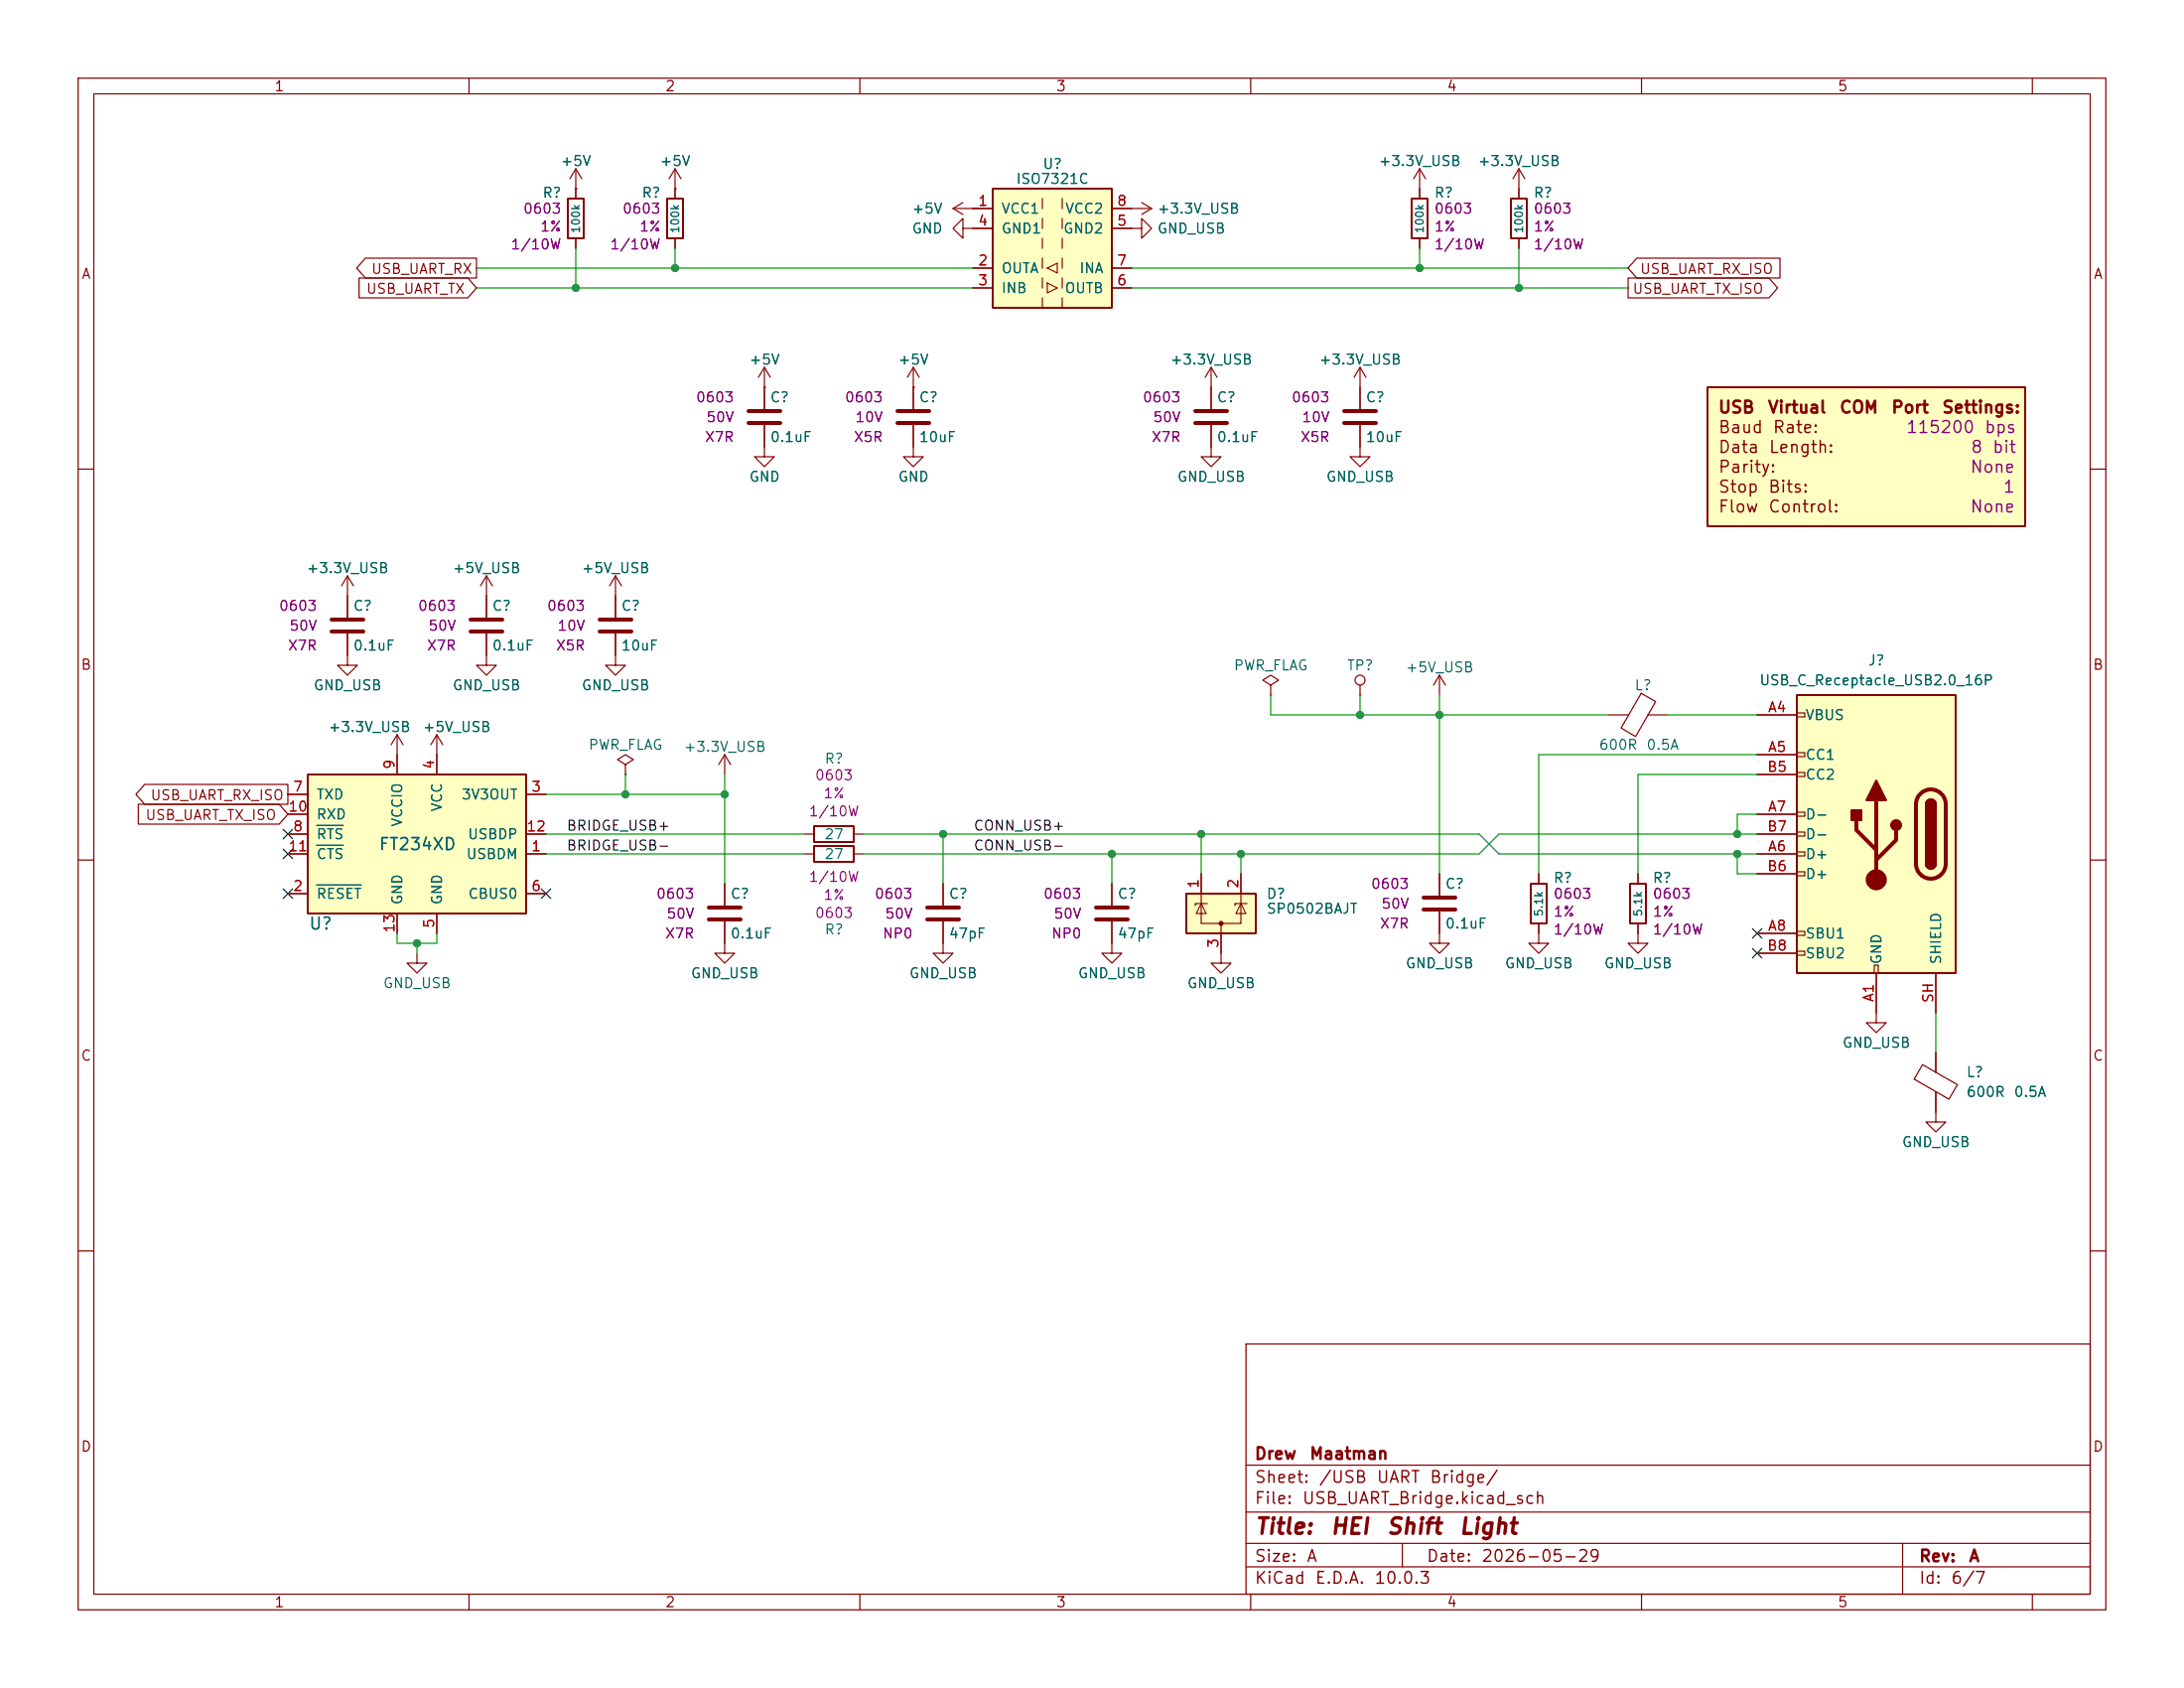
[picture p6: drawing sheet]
<svg xmlns="http://www.w3.org/2000/svg" width="279mm" height="216mm" viewBox="0 0 279 216" stroke-linecap="round" stroke-linejoin="round" font-family="sans-serif">
<g fill="none" stroke="#840000" stroke-width=".15">
<path d="M10 10h259.4v195.9h-259.4zM12 12h255.4v191.9h-255.4zM60 10v2M110 10v2M160 10v2M210 10v2M260 10v2M10 60h2M267.4 60h2M10 110h2M267.4 110h2M10 160h2"/>
<path d="M159.4 171.9h108v32h-108zM267.4 160h2M159.4 197.4h108M159.4 193.4h108M159.4 187.4h108M179.4 197.4v3M243.4 197.4v6.5M60 203.9v2M110 203.9v2M159.4 200.4h108M160 203.9v2M210 203.9v2"/>
<path d="M260 203.9v2"/>
</g>
<path d="M218.4 49.5h40.7v17.8h-40.7z" fill="#ffffc2"/>
<path d="M180.6 25.4h2v5.1h-2zM193.3 25.4h2v5.1h-2zM218.4 49.5h40.7v17.8h-40.7z" fill="none" stroke="#840000" stroke-width=".25"/>
<g fill="none" stroke="#840000" stroke-width=".15">
<path d="M181.6 24.1v1.3M181.6 30.5v1.3M194.3 21.6l-.8 1.3M194.3 21.6l.8 1.3M194.3 21.6v3.8M194.3 30.5v1.3M154.9 47v5.3M154.9 54.4v2.8M154.9 47l-.7 1.3M154.9 47l.8 1.3M174 54.4v4h1.3l-1.3 1.3-1.3-1.3h1.3M174 47v5.3"/>
<path d="M174 47l-.8 1.3M174 47l.8 1.3M44.4 83.8v1.3h1.3l-1.3 1.3-1.2-1.3h1.2M205.7 91.4h2.6M210 88.7l1.8 1-2.6 4.5-1.8-1.1zM210.8 91.4h2.6M92.7 113v2.8M92.7 117.9v2.8"/>
</g>
<path d="M152.9 52.6h4.1M152.9 54.1h4.1M172 52.6h4M172 54.1h4M90.7 116.1h4M90.7 117.6h4" fill="none" stroke="#840000" stroke-width=".51"/>
<path d="M229.9 88.9h20.3v35.6h-20.3z" fill="#ffffc2"/>
<g fill="none" stroke="#840000" stroke-width=".15">
<path d="M154.9 57.2v1.2h1.3l-1.3 1.3-1.2-1.3h1.2M162.6 87.6l1-.6-1-.6-1.1 .6 1.1 .6v1.3M162.6 88.9h.1M174 88.9h.1M174 87.6v1.3M184.1 86.4l-.7 1.2M184.1 86.4l.8 1.2M184.1 86.4v2.5M224.8 91.4h5.1M224.8 96.5h5.1M224.8 99.1h5.1M229.9 91.2h1v.5h-1z"/>
<path d="M229.9 96.3h1v.5h-1zM229.9 98.8h1v.5h-1zM102.9 106.7h1.2M109.2 106.7h1.3M184.1 111.8v2.8M184.1 116.6v2.8M224.8 109.2h5.1M224.8 104.1h5.1M224.8 119.4h5.1M224.8 111.8h5.1M224.8 106.7h5.1M229.9 103.9h1v.5h-1z"/>
<path d="M229.9 106.4h1v.5h-1zM229.9 109h1v.5h-1zM229.9 111.5h1v.5h-1zM229.9 119.1h1v.5h-1zM224.8 121.9h5.1M229.9 121.7h1v.5h-1zM239.8 123.4h.5v1.1h-.5zM240 124.5v5M247.6 124.5v5"/>
<circle cx="174" cy="87" r=".63"/>
</g>
<path d="M229.9 88.9h20.3v35.6h-20.3zM104.1 105.7h5.1v2h-5.1zM246.4 102.9a.64 .64 0 0 1 .6-.7 .64 .64 0 0 1 .6 .7M246.4 110.5a.64 .64 0 0 0 .6 .6 .64 .64 0 0 0 .6-.6" fill="none" stroke="#840000" stroke-width=".25"/>
<path d="M182.1 114.8h4.1M182.1 116.3h4.1M237.5 104.9v1.3l2.5 2.5M240 102.4v10.1M242.6 106.2v1.2l-2.6 2.6M245.7 101.5a1.9 1.9 0 0 1 2-.4 1.9 1.9 0 0 1 1.2 1.8v7.6a1.91 1.91 0 0 1-1.9 1.9 1.91 1.91 0 0 1-1.9-1.9v-7.6a1.9 1.9 0 0 1 .6-1.4z" fill="none" stroke="#840000" stroke-width=".51"/>
<g fill="#840000" stroke="#840000" stroke-width=".25">
<path d="M246.4 102.9h1.2v7.6h-1.2z"/>
<path d="M246.6 102.4a.64 .64 0 0 1 .7-.1 .64 .64 0 0 1 .3 .6h-1.2z"/>
<path d="M246.4 110.5h1.2a.64 .64 0 0 1-.6 .6 .64 .64 0 0 1-.6-.6z"/>
<path d="M240 99.8l1.3 2.6h-2.5z"/>
<path d="M236.9 103.6h1.2v1.3h-1.2z"/>
<circle cx="242.6" cy="105.5" r=".63"/>
</g>
<circle cx="240" cy="112.5" r="1.27" fill="#840000" stroke="#840000" stroke-width=".15"/>
<path d="M151.8 114.3h8.9v5.1h-8.9z" fill="#ffffc2"/>
<path d="M72.6 25.4h2.1v5.1h-2.1zM85.3 25.4h2.1v5.1h-2.1zM104.1 108.2h5.1v2h-5.1zM151.8 114.3h8.9v5.1h-8.9zM195.8 113h2.1v5.1h-2.1zM208.5 113h2.1v5.1h-2.1z" fill="none" stroke="#840000" stroke-width=".25"/>
<g fill="none" stroke="#840000" stroke-width=".15">
<path d="M73.7 24.1h.1M73.7 21.6l-.8 1.3M73.7 21.6l.7 1.3M73.7 21.6v3.8M73.7 30.5v1.3M86.4 24.1h.1M86.4 21.6l-.8 1.3M86.4 21.6l.7 1.3M86.4 21.6v3.8M86.4 30.5v1.3M121.9 26.7l1.3 .7M121.9 26.7h2.6"/>
<path d="M123.2 29.2v-1.3l-1.3 1.3 1.3 1.3v-1.3h1.3M123.2 25.9l-1.3 .8M124.5 26.7h.1M97.8 54.4v4h1.3l-1.3 1.3-1.3-1.3h1.3M97.8 49.5h.1M97.8 47l-.8 1.3M97.8 47l.8 1.3M97.8 47v5.3M116.8 49.5h.1M116.8 54.4v4h1.3l-1.3 1.3-1.2-1.3h1.2M116.8 47l-.7 1.3M116.8 47l.8 1.3"/>
<path d="M116.8 47v5.3M44.4 73.7l-.7 1.2M44.4 73.7l.8 1.2M44.4 73.7v5.3M62.2 73.7v5.3M62.2 73.7l-.7 1.2M62.2 73.7l.8 1.2M78.7 73.7l-.7 1.2M78.7 73.7l.8 1.2M78.7 73.7v5.3M44.4 81v2.8M62.2 81v4.1h1.3l-1.3 1.3-1.2-1.3h1.2"/>
<path d="M78.7 81v4.1h1.3l-1.3 1.3-1.2-1.3h1.2M80 97.8l1-.6-1-.7-1 .7 1 .6v1.3M80 99.1h.1M92.7 96.5l-.8 1.3M92.7 96.5l.8 1.3M92.7 96.5v2.6M102.9 109.2h1.2M109.2 109.2h1.3M120.6 117.9v4h1.3l-1.3 1.3-1.2-1.3h1.2M120.6 113v2.8M142.2 117.9v4h1.3l-1.3 1.3-1.2-1.3h1.2M142.2 113v2.8"/>
<path d="M153.7 115.6v2.5h5v-2.5M153.7 115.6l.6 1.2h-1.3zM153.7 111.8v3.8M154.4 115.6h-1.5v.2M156.2 118.1v5.1h1.3l-1.3 1.3-1.3-1.3h1.3M158.7 115.6l.7 1.2h-1.3zM158.7 111.8v3.8M159.5 115.6h-1.5v.2M184.1 119.4v1.3h1.3l-1.3 1.2-1.2-1.2h1.2M196.8 118.1v2.6h1.3l-1.3 1.2-1.2-1.2h1.2M196.8 111.8v1.2M209.5 118.1v2.6h1.3l-1.3 1.2-1.2-1.2h1.2"/>
<path d="M209.5 111.8v1.2M53.3 121.9v1.3h1.3l-1.3 1.3-1.2-1.3h1.2M92.7 120.7v1.2h1.3l-1.3 1.3-1.3-1.3h1.3M240 129.5v1.3h1.3l-1.3 1.3-1.2-1.3h1.2M245.9 136.2l4.5 2.5-1.1 1.9-4.4-2.6zM247.6 139.6v3.9h1.3l-1.3 1.3-1.2-1.3h1.2M247.6 134.6v2.6"/>
</g>
<circle cx="156.2" cy="118.1" r=".25" fill="#840000" stroke="#840000" stroke-width=".15"/>
<g fill="none" stroke="#840000" stroke-width=".51">
<path d="M95.8 52.6h4M95.8 54.1h4M114.8 52.6h4.1M114.8 54.1h4.1M42.4 79.2h4.1M60.2 79.2h4.1M76.7 79.2h4.1M42.4 80.8h4.1M60.2 80.8h4.1M76.7 80.8h4.1M118.6 116.1h4.1M118.6 117.6h4.1"/>
<path d="M140.2 116.1h4.1M140.2 117.6h4.1"/>
</g>
<path d="M39.4 99.1h27.9v17.7h-27.9z" fill="#ffffc2"/>
<path d="M39.4 99.1h27.9v17.7h-27.9z" fill="none" stroke="#840000" stroke-width=".25"/>
<g fill="none" stroke="#840000" stroke-width=".15">
<path d="M144.8 29.2h1.2v-1.3l1.3 1.3-1.3 1.3v-1.3M144.8 26.7h2.5M146 25.9l1.3 .8M147.3 26.7l-1.3 .7M50.8 94v5.1M50.8 94l-.8 1.3M50.8 94l.8 1.3M55.9 94v5.1M55.9 94l-.8 1.3M55.9 94l.7 1.3M36.8 109.2h2.6M36.8 114.3h2.6"/>
<path d="M36.8 101.6h2.6M36.8 106.7h2.6M36.8 104.1h2.6M50.8 116.8v2.6M55.9 116.8v2.6M67.3 109.2h2.5M67.3 114.3h2.5M67.3 101.6h2.5M67.3 106.7h2.5"/>
</g>
<path d="M40.5 113.2h5.7M40.5 105.6h3.4M40.5 108.1h3.4" fill="none" stroke="#006464" stroke-width=".15"/>
<path d="M127 24.1h15.2v15.3h-15.2z" fill="#ffffc2"/>
<path d="M127 24.1h15.2v15.3h-15.2z" fill="none" stroke="#840000" stroke-width=".25"/>
<g fill="none" stroke="#840000" stroke-width=".15">
<path d="M45.9 35.6h13.9l1.2 1.2-1.2 1.3h-13.9zM46.7 33h14.3v2.6h-14.3l-1.1-1.3zM73.7 24.1h.1M73.7 24.1v1.3M73.7 30.5v1.3M86.4 24.1h.1M86.4 24.1v1.3M86.4 30.5v1.3M124.5 26.7h.1M124.5 26.7h2.5M124.5 34.3h2.5M124.5 36.8h2.5"/>
<path d="M124.5 29.2h2.5M133.3 25.4v1.3M133.3 27.9v1.3M133.3 30.5v1.3M133.3 33v1.3M133.3 35.6v1.2M133.3 38.1v1.3M134 34.3l1.3-.6v1.2zM134 36.2l1.3 .6-1.3 .7zM135.9 25.4v1.3M135.9 27.9v1.3M135.9 30.5v1.3"/>
<path d="M135.9 33v1.3M135.9 35.6v1.2M135.9 38.1v1.3M142.2 26.7h2.6M142.2 34.3h2.6M142.2 36.8h2.6M142.2 29.2h2.6M181.6 21.6l-.8 1.3M181.6 21.6l.8 1.3M181.6 21.6v3.8M181.6 30.5v1.3M194.3 24.1v1.3"/>
<path d="M194.3 30.5v1.3M208.3 35.6h18l1.1 1.2-1.1 1.3h-18zM209.4 33h18.3v2.6h-18.3l-1.1-1.3zM97.8 49.5h.1M97.8 49.5v2.8M97.8 54.4v2.8M116.8 49.5h.1M116.8 49.5v2.8M116.8 54.4v2.8M154.9 49.5v2.8M154.9 54.4v2.8M174 49.5v2.8"/>
<path d="M174 54.4v2.8M44.4 76.2v2.8M62.2 76.2v2.8M78.7 76.2v2.8M44.4 81v2.8M50.8 96.5v2.6M55.9 96.5v2.6M62.2 81v2.8M78.7 81v2.8M224.8 91.4h5.1M224.8 96.5h5.1M224.8 99.1h5.1"/>
<path d="M17.7 102.9h18l1.1 1.2-1.1 1.3h-18zM18.5 100.3h18.3v2.6h-18.3l-1.1-1.3zM36.8 109.2h2.6M36.8 104.1h2.6M36.8 106.7h2.6M36.8 114.3h2.6M36.8 101.6h2.6M50.8 116.8v2.6M55.9 116.8v2.6M67.3 109.2h2.5M67.3 106.7h2.5M67.3 114.3h2.5"/>
<path d="M67.3 101.6h2.5M92.7 113v2.8M92.7 117.9v2.8M120.6 113v2.8M120.6 117.9v2.8M142.2 113v2.8M142.2 117.9v2.8M153.7 111.8v2.5M156.2 119.4v2.5M158.7 111.8v2.5M184.1 111.8v2.8M184.1 116.6v2.8"/>
<path d="M196.8 111.8v1.2M196.8 118.1v1.3M209.5 111.8v1.2M209.5 118.1v1.3M224.8 109.2h5.1M224.8 104.1h5.1M224.8 119.4h5.1M224.8 111.8h5.1M224.8 106.7h5.1M224.8 121.9h5.1M240 124.5v5M247.6 124.5v5"/>
<path d="M247.6 134.6v2.6M247.6 139.7v2.5"/>
</g>
<g fill="none" stroke="#009600" stroke-width=".15">
<path d="M61 36.8h63.5M61 34.3h63.5M73.7 31.8v5M86.4 31.8v2.5M144.8 36.8h63.5M144.8 34.3h63.5M181.6 31.8v2.5M194.3 31.8v5M80 99.1v2.5M92.7 99.1v13.9M162.6 88.9v2.5h43.1M174 88.9v2.5"/>
<path d="M184.1 88.9v22.9M213.4 91.4h11.4M224.8 99.1h-15.3v12.7M224.8 96.5h-28v15.3M50.8 119.4v1.3h5.1v-1.3M69.8 109.2h33.1M69.8 106.7h33.1M69.8 101.6h22.9M110.5 106.7h78.7l2.6 2.5h33M120.6 106.7v6.3M142.2 109.2v3.8M153.7 106.7v5.1"/>
<path d="M158.7 109.2v2.6M222.2 109.2v2.6h2.6M224.8 106.7h-33l-2.6 2.5h-78.7M224.8 104.1h-2.6v2.6M53.3 120.7v1.2M247.6 129.5v5.1"/>
</g>
<path d="M36.2 113.7l1.2 1.2M36.2 106.1l1.2 1.2M36.2 108.6l1.2 1.2M37.4 113.7l-1.2 1.2M37.4 106.1l-1.2 1.2M37.4 108.6l-1.2 1.2M69.2 113.7l1.3 1.2M70.5 113.7l-1.3 1.2M224.2 118.8l1.2 1.2M225.4 118.8l-1.2 1.2M224.2 121.3l1.2 1.2M225.4 121.3l-1.2 1.2" fill="none" stroke="#000084" stroke-width=".15"/>
<path d="M40.5 113.2h5.7M40.5 105.6h3.4M40.5 108.1h3.4" fill="none" stroke="#006464" stroke-width=".15"/>
<g fill="#009600" stroke="#009600" stroke-width=".13">
<circle cx="222.2" cy="109.2" r=".46"/>
<circle cx="222.2" cy="106.7" r=".46"/>
<circle cx="92.7" cy="101.6" r=".46"/>
<circle cx="86.4" cy="34.3" r=".46"/>
<circle cx="73.7" cy="36.8" r=".46"/>
<circle cx="194.3" cy="36.8" r=".46"/>
<circle cx="181.6" cy="34.3" r=".46"/>
<circle cx="174" cy="91.4" r=".46"/>
<circle cx="184.1" cy="91.4" r=".46"/>
<circle cx="158.7" cy="109.2" r=".46"/>
<circle cx="153.7" cy="106.7" r=".46"/>
<circle cx="142.2" cy="109.2" r=".46"/>
<circle cx="120.6" cy="106.7" r=".46"/>
<circle cx="80" cy="101.6" r=".46"/>
<circle cx="53.3" cy="120.7" r=".46"/>
</g>
<g font-size="2" fill="#840000">
<text x="160.4" y="196.7">Title:</text>
<text x="170.1" y="196.7">HEI</text>
<text x="177.2" y="196.7">Shift</text>
<text x="186.5" y="196.7">Light</text>
</g>
<g font-size="1.5" fill="#840000">
<text x="219.7" y="53.2">USB</text>
<text x="226.1" y="53.2">Virtual</text>
<text x="235.2" y="53.2">COM</text>
<text x="241.9" y="53.2">Port</text>
<text x="248.3" y="53.2">Settings:</text>
<text x="219.7" y="55.8">Baud</text>
<text x="219.7" y="58.3">Data</text>
<text x="226.2" y="58.3">Length:</text>
<text x="226.7" y="55.8">Rate:</text>
<text x="219.7" y="60.9">Parity:</text>
<text x="219.7" y="63.4">Stop</text>
<text x="219.7" y="65.9">Flow</text>
<text x="226.1" y="63.4">Bits:</text>
<text x="226.1" y="65.9">Control:</text>
<text x="160.4" y="190">Sheet:</text>
<text x="160.4" y="187">Drew</text>
<text x="167.4" y="187">Maatman</text>
<text x="168.6" y="190">/USB</text>
<text x="176" y="190">UART</text>
<text x="182.8" y="190">Bridge/</text>
<text x="160.4" y="192.7">File:</text>
<text x="166.5" y="192.7">USB_UART_Bridge.kicad_sch</text>
<text x="160.4" y="202.9">KiCad</text>
<text x="160.4" y="200.1">Size:</text>
<text x="167.1" y="200.1">A</text>
<text x="168.1" y="202.9">E.D.A.</text>
<text x="175.7" y="202.9">10.0.3</text>
<text x="182.4" y="200.1">Date:</text>
<text x="189.4" y="200.1">2026-05-29</text>
<text x="245.4" y="200.1">Rev:</text>
<text x="245.4" y="202.9">Id:</text>
<text x="249.5" y="202.9">6/7</text>
<text x="251.8" y="200.1">A</text>
</g>
<g font-size="1.5" fill="#840084">
<text x="243.7" y="55.8">115200</text>
<text x="252" y="58.3">8</text>
<text x="253.8" y="55.8">bps</text>
<text x="254.8" y="58.3">bit</text>
<text x="251.9" y="60.9">None</text>
<text x="251.9" y="65.9">None</text>
<text x="256.1" y="63.4">1</text>
</g>
<g font-size="1.5" fill="#006464">
<text x="48.4" y="109.1">FT234XD</text>
<text x="39.4" y="119.3">U?</text>
</g>
<g font-size="1.3" fill="#840000">
<text x="35" y="12">1</text>
<text x="85" y="12">2</text>
<text x="135" y="12">3</text>
<text x="185" y="12">4</text>
<text x="235" y="12">5</text>
<text x="10.3" y="36">A</text>
<text x="47.4" y="35.4">USB_UART_RX</text>
<text x="209.7" y="35.4">USB_UART_RX_ISO</text>
<text x="267.7" y="36">A</text>
<text x="46.7" y="37.9">USB_UART_TX</text>
<text x="208.8" y="37.9">USB_UART_TX_ISO</text>
<text x="10.3" y="86">B</text>
<text x="267.7" y="86">B</text>
<text x="18.5" y="105.2">USB_UART_TX_ISO</text>
<text x="19.2" y="102.7">USB_UART_RX_ISO</text>
<text x="10.3" y="136">C</text>
<text x="267.7" y="136">C</text>
<text x="10.3" y="186">D</text>
<text x="267.7" y="186">D</text>
<text x="35" y="205.9">1</text>
<text x="85" y="205.9">2</text>
<text x="135" y="205.9">3</text>
<text x="185" y="205.9">4</text>
<text x="235" y="205.9">5</text>
</g>
<g font-size="1.3" fill="#006464">
<text x="71.6" y="21.5">+5V</text>
<text x="84.3" y="21.5">+5V</text>
<text x="129.9" y="23.8">ISO7321C</text>
<text x="133.3" y="21.9">U?</text>
<text x="176.3" y="21.5">+3.3V_USB</text>
<text x="189" y="21.5">+3.3V_USB</text>
<text x="69.3" y="25.6">R?</text>
<text x="82" y="25.6">R?</text>
<text x="116.6" y="27.6">+5V</text>
<text x="128" y="27.6">VCC1</text>
<text x="136.2" y="27.6">VCC2</text>
<text x="148" y="27.6">+3.3V_USB</text>
<text x="183.4" y="25.6">R?</text>
<text x="196.1" y="25.6">R?</text>
<text x="116.6" y="30.2">GND</text>
<text x="128" y="35.3">OUTA</text>
<text x="128" y="30.2">GND1</text>
<text x="135.9" y="30.2">GND2</text>
<text x="138" y="35.3">INA</text>
<text x="148" y="30.2">GND_USB</text>
<text x="128" y="37.8">INB</text>
<text x="136.1" y="37.8">OUTB</text>
<text x="95.8" y="46.9">+5V</text>
<text x="114.8" y="46.9">+5V</text>
<text x="149.6" y="46.9">+3.3V_USB</text>
<text x="168.7" y="46.9">+3.3V_USB</text>
<text x="98.4" y="51.8">C?</text>
<text x="117.5" y="51.8">C?</text>
<text x="155.6" y="51.8">C?</text>
<text x="174.6" y="51.8">C?</text>
<text x="98.4" y="56.9">0.1uF</text>
<text x="117.5" y="56.9">10uF</text>
<text x="155.6" y="56.9">0.1uF</text>
<text x="174.6" y="56.9">10uF</text>
<text x="95.8" y="61.9">GND</text>
<text x="114.8" y="61.9">GND</text>
<text x="150.5" y="61.9">GND_USB</text>
<text x="169.6" y="61.9">GND_USB</text>
<text x="39.1" y="73.6">+3.3V_USB</text>
<text x="57.8" y="73.6">+5V_USB</text>
<text x="74.3" y="73.6">+5V_USB</text>
<text x="45.1" y="78.4">C?</text>
<text x="45.1" y="83.5">0.1uF</text>
<text x="62.9" y="78.4">C?</text>
<text x="62.9" y="83.5">0.1uF</text>
<text x="79.4" y="78.4">C?</text>
<text x="79.4" y="83.5">10uF</text>
<text x="40" y="88.6">GND_USB</text>
<text x="57.8" y="88.6">GND_USB</text>
<text x="74.3" y="88.6">GND_USB</text>
<text x="157.7" y="86.1">PWR_FLAG</text>
<text x="172.2" y="86.1">TP?</text>
<text x="179.7" y="86.3">+5V_USB</text>
<text x="209" y="88.6">L?</text>
<text x="225" y="88">USB_C_Receptacle_USB2.0_16P</text>
<text x="238.9" y="85.4">J?</text>
<text x="41.9" y="93.9">+3.3V_USB</text>
<text x="54" y="93.9">+5V_USB</text>
<text x="230.9" y="92.4">VBUS</text>
<text x="75.2" y="96.2">PWR_FLAG</text>
<text x="87.4" y="96.5">+3.3V_USB</text>
<text x="105.4" y="98">R?</text>
<text x="204.5" y="96.2">600R</text>
<text x="210.5" y="96.2">0.5A</text>
<text x="230.9" y="97.5">CC1</text>
<text x="230.9" y="100">CC2</text>
<text x="40.4" y="102.6">TXD</text>
<text x="40.4" y="107.7">RTS</text>
<text x="40.4" y="105.1">RXD</text>
<text x="51.8" y="105.8" transform="rotate(-90 51.8 105.8)">VCCIO</text>
<text x="56.9" y="103.9" transform="rotate(-90 56.9 103.9)">VCC</text>
<text x="59" y="102.6">3V3OUT</text>
<text x="59.7" y="107.7">USBDP</text>
<text x="105.4" y="107.7">27</text>
<text x="230.9" y="105.1">D-</text>
<text x="230.9" y="107.7">D-</text>
<text x="40.4" y="110.2">CTS</text>
<text x="59.6" y="110.2">USBDM</text>
<text x="105.4" y="110.2">27</text>
<text x="198.6" y="113.2">R?</text>
<text x="211.3" y="113.2">R?</text>
<text x="230.9" y="110.2">D+</text>
<text x="230.9" y="112.7">D+</text>
<text x="40.4" y="115.3">RESET</text>
<text x="51.8" y="115.8" transform="rotate(-90 51.8 115.8)">GND</text>
<text x="56.9" y="115.8" transform="rotate(-90 56.9 115.8)">GND</text>
<text x="59.8" y="115.3">CBUS0</text>
<text x="93.4" y="115.3">C?</text>
<text x="105.4" y="119.8">R?</text>
<text x="121.3" y="115.3">C?</text>
<text x="142.9" y="115.3">C?</text>
<text x="161.9" y="117.2">SP0502BAJT</text>
<text x="161.9" y="115.3">D?</text>
<text x="184.8" y="114">C?</text>
<text x="184.8" y="119.1">0.1uF</text>
<text x="88.3" y="125.4">GND_USB</text>
<text x="93.4" y="120.4">0.1uF</text>
<text x="116.2" y="125.4">GND_USB</text>
<text x="121.3" y="120.4">47pF</text>
<text x="137.8" y="125.4">GND_USB</text>
<text x="142.9" y="120.4">47pF</text>
<text x="179.7" y="124.2">GND_USB</text>
<text x="192.4" y="124.2">GND_USB</text>
<text x="205.1" y="124.2">GND_USB</text>
<text x="230.9" y="120.4">SBU1</text>
<text x="230.9" y="122.9">SBU2</text>
<text x="241" y="123.4" transform="rotate(-90 241 123.4)">GND</text>
<text x="248.6" y="123.4" transform="rotate(-90 248.6 123.4)">SHIELD</text>
<text x="48.9" y="126.7">GND_USB</text>
<text x="151.8" y="126.7">GND_USB</text>
<text x="235.6" y="134.3">GND_USB</text>
<text x="251.5" y="138.1">L?</text>
<text x="251.5" y="140.6">600R</text>
<text x="257.5" y="140.6">0.5A</text>
<text x="243.2" y="147">GND_USB</text>
</g>
<g font-size="1.3" fill="#840084">
<text x="66.8" y="27.6">0603</text>
<text x="69" y="29.9">1%</text>
<text x="79.5" y="27.6">0603</text>
<text x="81.7" y="29.9">1%</text>
<text x="183.4" y="29.9">1%</text>
<text x="183.4" y="27.6">0603</text>
<text x="196.1" y="29.9">1%</text>
<text x="196.1" y="27.6">0603</text>
<text x="65.3" y="32.2">1/10W</text>
<text x="78" y="32.2">1/10W</text>
<text x="183.4" y="32.2">1/10W</text>
<text x="196.1" y="32.2">1/10W</text>
<text x="88.9" y="51.8">0603</text>
<text x="108" y="51.8">0603</text>
<text x="146.1" y="51.8">0603</text>
<text x="165.1" y="51.8">0603</text>
<text x="90.1" y="56.9">X7R</text>
<text x="90.3" y="54.3">50V</text>
<text x="109.1" y="56.9">X5R</text>
<text x="109.3" y="54.3">10V</text>
<text x="147.2" y="56.9">X7R</text>
<text x="147.4" y="54.3">50V</text>
<text x="166.3" y="56.9">X5R</text>
<text x="166.5" y="54.3">10V</text>
<text x="35.6" y="78.4">0603</text>
<text x="36.7" y="83.5">X7R</text>
<text x="36.9" y="81">50V</text>
<text x="53.4" y="78.4">0603</text>
<text x="54.5" y="83.5">X7R</text>
<text x="54.7" y="81">50V</text>
<text x="69.9" y="78.4">0603</text>
<text x="71" y="83.5">X5R</text>
<text x="71.2" y="81">10V</text>
<text x="104.2" y="100.1">0603</text>
<text x="103.4" y="104.7">1/10W</text>
<text x="105.2" y="102.4">1%</text>
<text x="103.4" y="113.1">1/10W</text>
<text x="83.8" y="115.3">0603</text>
<text x="85.2" y="117.8">50V</text>
<text x="104.2" y="117.7">0603</text>
<text x="105.2" y="115.4">1%</text>
<text x="111.8" y="115.3">0603</text>
<text x="113.1" y="117.8">50V</text>
<text x="133.4" y="115.3">0603</text>
<text x="134.7" y="117.8">50V</text>
<text x="175.3" y="114">0603</text>
<text x="176.4" y="119.1">X7R</text>
<text x="176.6" y="116.5">50V</text>
<text x="198.6" y="117.6">1%</text>
<text x="198.6" y="115.3">0603</text>
<text x="198.6" y="119.8">1/10W</text>
<text x="211.3" y="117.6">1%</text>
<text x="211.3" y="115.3">0603</text>
<text x="211.3" y="119.8">1/10W</text>
<text x="85" y="120.4">X7R</text>
<text x="112.8" y="120.4">NP0</text>
<text x="134.4" y="120.4">NP0</text>
</g>
<g font-size="1.3" fill="#a90000">
<text x="125" y="26.6">1</text>
<text x="125" y="29.2">4</text>
<text x="142.8" y="29.2">5</text>
<text x="142.8" y="26.6">8</text>
<text x="125" y="34.3">2</text>
<text x="142.8" y="34.3">7</text>
<text x="125" y="36.8">3</text>
<text x="142.8" y="36.8">6</text>
<text x="226.1" y="91.4">A4</text>
<text x="37.4" y="101.6">7</text>
<text x="50.8" y="98.5" transform="rotate(-90 50.8 98.5)">9</text>
<text x="55.9" y="98.5" transform="rotate(-90 55.9 98.5)">4</text>
<text x="67.9" y="101.6">3</text>
<text x="226" y="99">B5</text>
<text x="226.1" y="96.5">A5</text>
<text x="36.8" y="104.1">10</text>
<text x="37.4" y="106.7">8</text>
<text x="67.3" y="106.7">12</text>
<text x="226" y="106.7">B7</text>
<text x="226.1" y="104.1">A7</text>
<text x="36.8" y="109.2">11</text>
<text x="67.9" y="109.2">1</text>
<text x="153.6" y="113.7" transform="rotate(-90 153.6 113.7)">1</text>
<text x="158.7" y="113.7" transform="rotate(-90 158.7 113.7)">2</text>
<text x="226" y="111.7">B6</text>
<text x="226.1" y="109.2">A6</text>
<text x="37.4" y="114.3">2</text>
<text x="50.8" y="119.4" transform="rotate(-90 50.8 119.4)">13</text>
<text x="55.9" y="118.8" transform="rotate(-90 55.9 118.8)">5</text>
<text x="67.9" y="114.3">6</text>
<text x="226.1" y="119.4">A8</text>
<text x="156.2" y="121.4" transform="rotate(-90 156.2 121.4)">3</text>
<text x="226" y="121.9">B8</text>
<text x="240" y="128.3" transform="rotate(-90 240 128.3)">A1</text>
<text x="247.6" y="128.4" transform="rotate(-90 247.6 128.4)">SH</text>
</g>
<g font-size="1.3" fill="#0f0f0f">
<text x="72.4" y="106.6">BRIDGE_USB+</text>
<text x="124.5" y="106.6">CONN_USB+</text>
<text x="72.4" y="109.1">BRIDGE_USB-</text>
<text x="124.5" y="109.1">CONN_USB-</text>
</g>
<g font-size="1" fill="#006464">
<text x="74.4" y="29.9" transform="rotate(-90 74.4 29.9)">100k</text>
<text x="87.1" y="29.9" transform="rotate(-90 87.1 29.9)">100k</text>
<text x="182.4" y="29.9" transform="rotate(-90 182.4 29.9)">100k</text>
<text x="195.1" y="29.9" transform="rotate(-90 195.1 29.9)">100k</text>
<text x="197.6" y="117.3" transform="rotate(-90 197.6 117.3)">5.1k</text>
<text x="210.3" y="117.3" transform="rotate(-90 210.3 117.3)">5.1k</text>
</g>
</svg>
